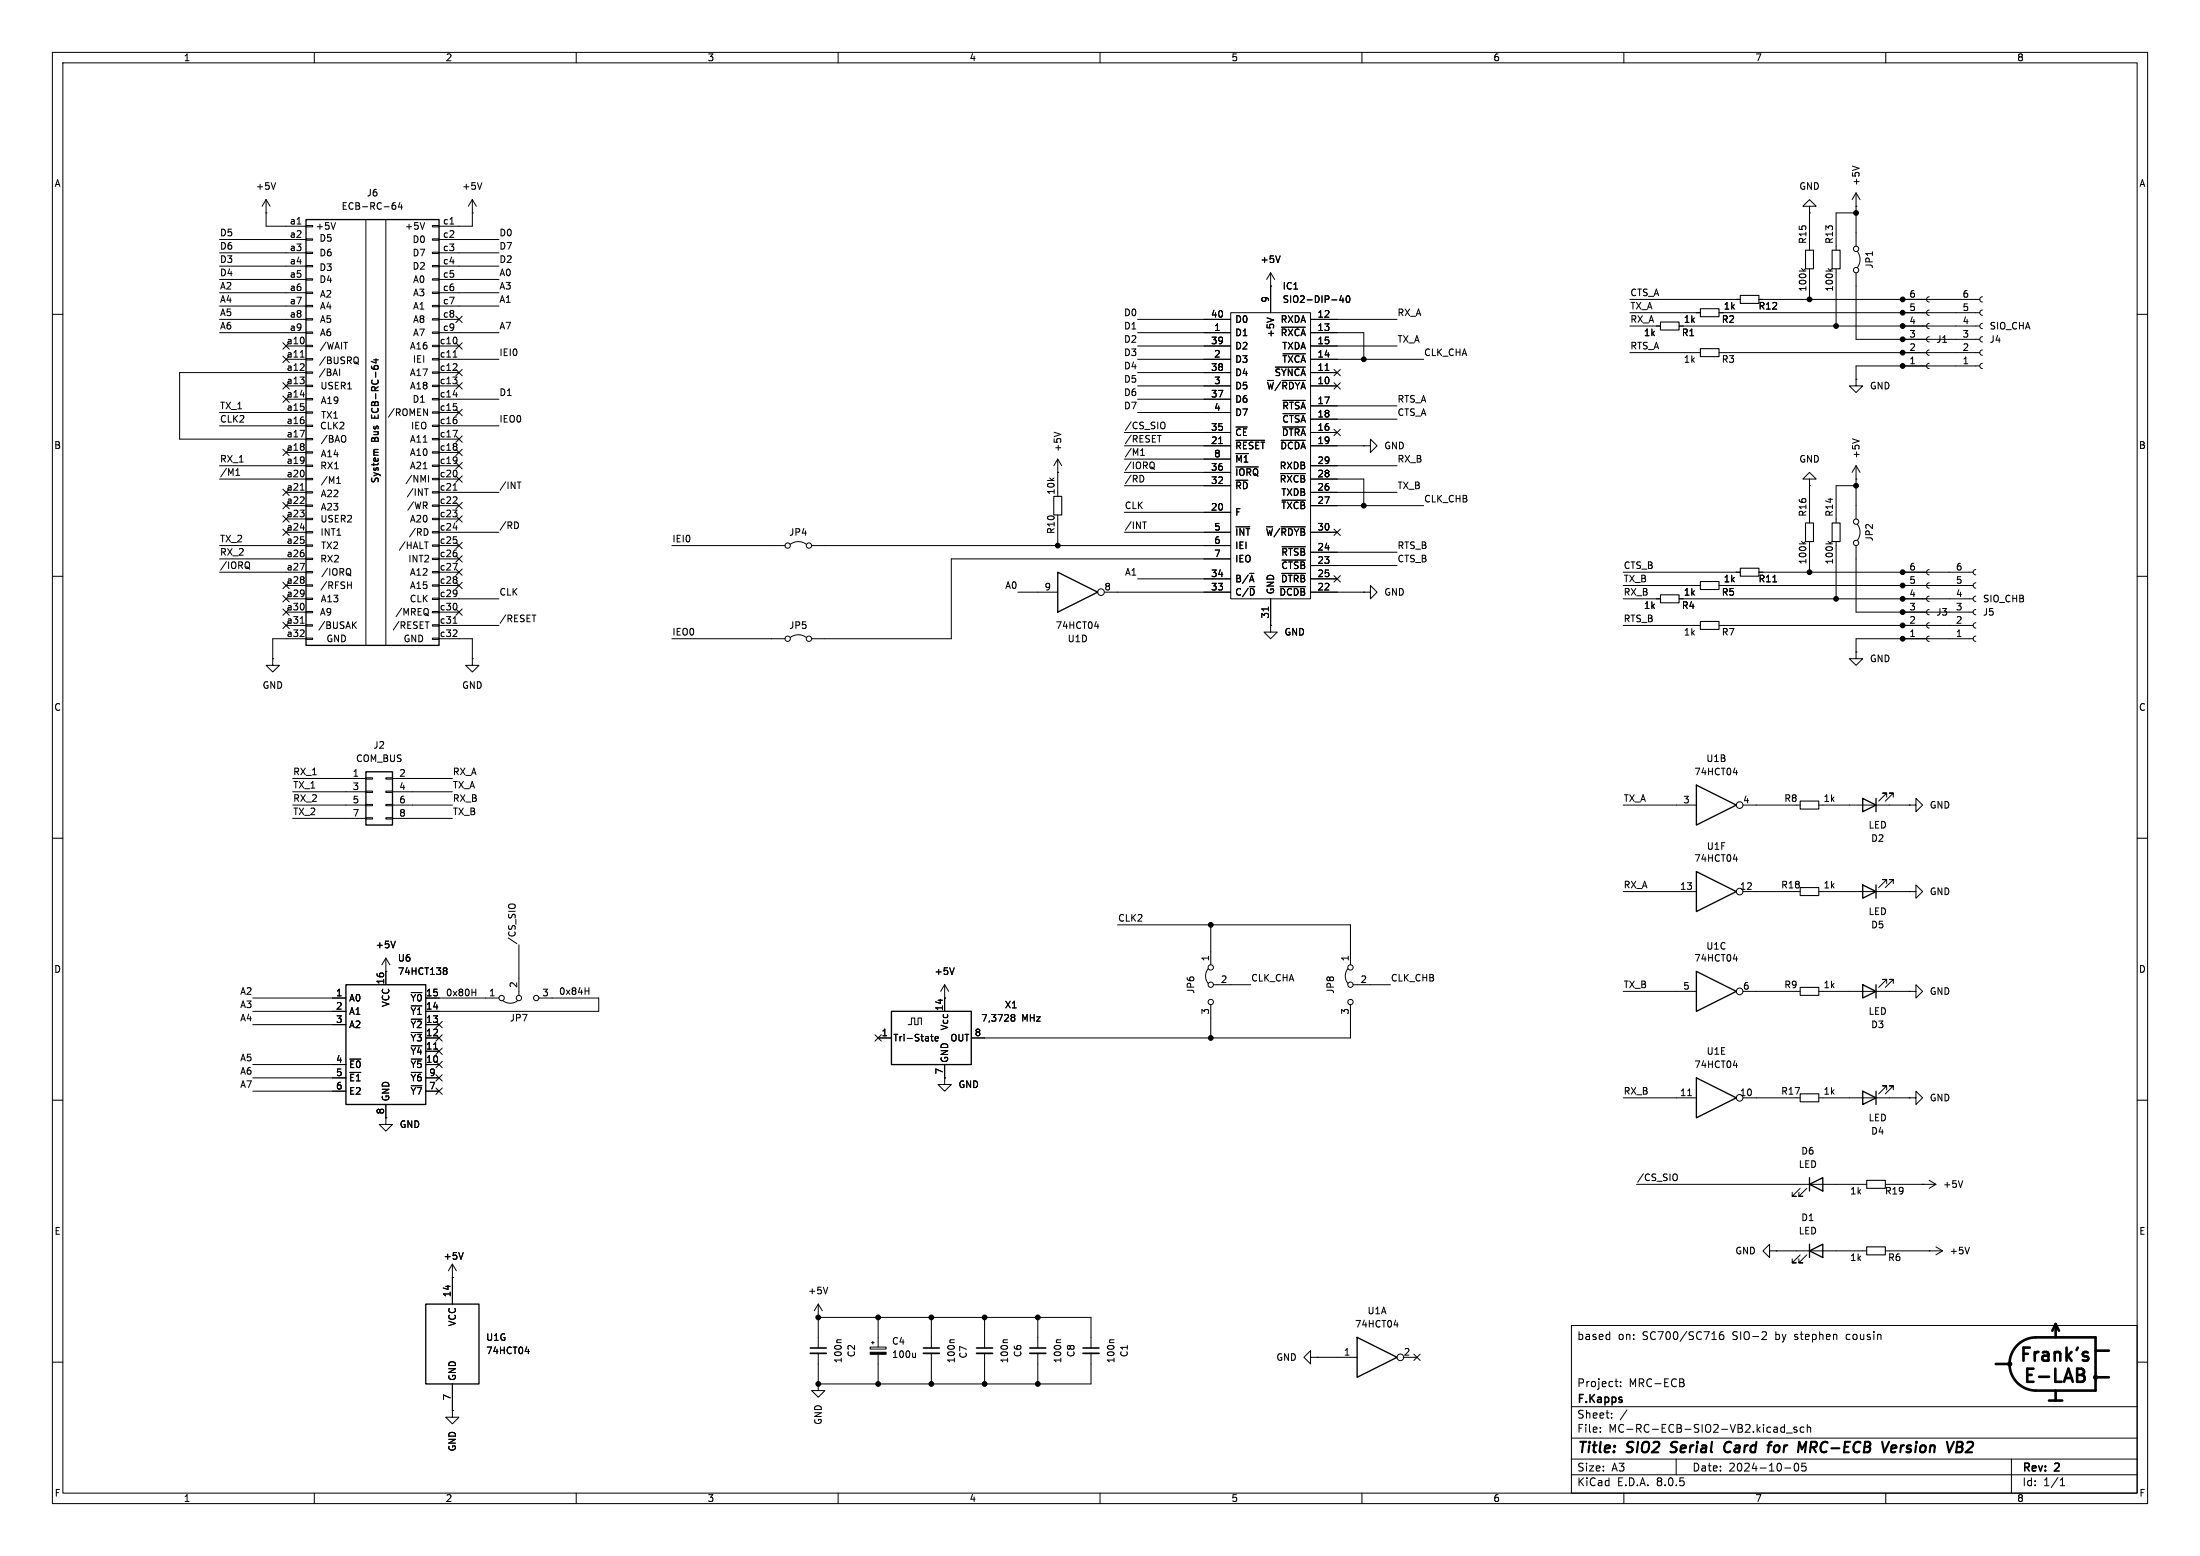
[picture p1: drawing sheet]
<svg xmlns="http://www.w3.org/2000/svg" width="420mm" height="297mm" viewBox="0 0 420 297" stroke-linecap="round" stroke-linejoin="round" font-family="sans-serif">
<g fill="none" stroke="#000" stroke-width=".19">
<path d="M10 10h400v277h-400zM12 12h396v273h-396zM60 10v2M110 10v2M160 10v2M210 10v2M260 10v2M310 10v2M360 10v2M50.8 38.1v5.1h7.6M50.8 38.1l-.8 1.3M50.8 38.1l.8 1.3"/>
<path d="M52.6 34.9l-.4 1.2M75 39.2h.3l.3 .2-.2 .5h-.4M75.4 38.7h-.3l-.2 .3M76.4 38.6l-.4 .9h.8M76.7 39.1v.8M90.2 38.1l-.8 1.3M90.2 38.1v5.1h-6.4M90.2 38.1l.7 1.3M92 34.9l-.4 1.2M345.4 39.4h1.3l-1.3-1.3-1.2 1.3h1.2v1.2M353.6 31.7l1.3 .4M354.3 39.4h.1"/>
<path d="M354.3 36.8l-.7 1.3M354.3 36.8v10.2M354.3 36.8l.8 1.3M10 60h2M41.9 45.7h16.5M41.9 48.3h16.5M41.9 50.8h16.5M41.9 53.3h16.5M41.9 55.9h16.5M41.9 58.4h16.5M50.8 40.6h.1M58.4 58.3h1.3v.2h-1.3z"/>
<path d="M58.4 55.8h1.3v.2h-1.3zM58.4 53.2h1.3v.3h-1.3zM58.4 50.7h1.3v.2h-1.3zM58.4 48.1h1.3v.3h-1.3zM58.4 45.6h1.3v.2h-1.3zM58.4 43.1h1.3v.2h-1.3zM64 42.5l-.4 1.3M69.8 41.9v81.3M73.7 41.9v81.3M81.1 42.5l-.5 1.3M82.5 58.3h1.3v.2h-1.3zM82.5 55.8h1.3v.2h-1.3z"/>
<path d="M82.5 53.2h1.3v.3h-1.3zM82.5 50.7h1.3v.2h-1.3zM82.5 48.1h1.3v.3h-1.3zM82.5 45.6h1.3v.2h-1.3zM82.5 43.1h1.3v.2h-1.3zM83.8 45.7h11.4M83.8 48.3h11.4M83.8 50.8h11.4M83.8 53.3h11.4M83.8 55.9h11.4M83.8 58.4h11.4M85.9 42.8h.7"/>
<path d="M90.2 40.6h.1M234.9 59.7h15.3v54.6h-15.3zM242.6 54.6h.1M242.6 52.1l-.8 1.2M242.6 52.1v7.6M242.6 52.1l.7 1.2M244.4 48.8l-.4 1.3M256.1 56.4l-.3 .9h.7M256.4 56.9v.8M257.1 56.6l.2-.1a.68 .68 0 0 1 .4 .6 .68 .68 0 0 1-.4 .6l-.3-.5zM311.1 57.2h21.1M311.1 59.7h13.5"/>
<path d="M328.2 59.7h49.8M335.8 57.2h42.2M343.9 51.3l.5 .4M344.7 51.3l-.4 .3M345.4 40.6h.1M345.4 40.6v7.2M345.4 51.3v5.9M349 51.3l.5 .4M349.8 51.3l-.5 .3M350.5 51.3v10.9M354.3 52.1v12.7h23.7M354.3 40.6h-3.8v7.2"/>
<path d="M354.6 48a2.54 2.54 0 0 1 0 3.1M368.3 56.6l-.4 .2-.1 .4 .1 .3 .4 .2M368.3 59.2l-.4 .1-.1 .4 .1 .3 .4 .2M378.5 56.6l-.4 .2-.1 .4 .1 .3 .4 .2M378.5 59.2l-.4 .1-.1 .4 .1 .3 .4 .2M408 60h2M41.9 78.7h16.5M41.9 61h16.5M41.9 63.5h16.5M54 75.6l1.2 1.2M54 73.1l1.2 1.2M54 68l1.2 1.2"/>
<path d="M54 65.4l1.2 1.2M54.6 66h3.8M54.6 68.6h3.8M54.6 73.7h3.8M54.6 76.2h3.8M55.2 75.6l-1.2 1.2M55.2 73.1l-1.2 1.2M55.2 68l-1.2 1.2M55.2 65.4l-1.2 1.2M57.3 68.2h.8M58.4 78.6h1.3v.3h-1.3zM58.4 76.1h1.3v.2h-1.3z"/>
<path d="M58.4 73.5h1.3v.3h-1.3zM58.4 71h1.3v.2h-1.3zM58.4 68.5h1.3v.2h-1.3zM58.4 65.9h1.3v.3h-1.3zM58.4 63.4h1.3v.2h-1.3zM58.4 60.8h1.3v.3h-1.3zM58.4 71.1h-24.1v12.7h24.1M64.8 70.4v1.3M68 69.2l.2 .2M68.1 68.1l.1 .1a.9 .9 0 0 1 0 1.2M68.2 69.4l.3 .1M68.2 69.4h-.1"/>
<path d="M80.9 78l.7 1.3v-1.3M82.5 78.6h1.3v.3h-1.3zM82.5 76.1h1.3v.2h-1.3zM82.5 73.5h1.3v.3h-1.3zM82.5 71h1.3v.2h-1.3zM82.5 68.5h1.3v.2h-1.3zM82.5 65.9h1.3v.3h-1.3zM82.5 63.4h1.3v.2h-1.3zM82.5 60.8h1.3v.3h-1.3zM83.8 66h3.8M83.8 68.6h11.4M83.8 71.1h3.8"/>
<path d="M83.8 73.7h3.8M83.8 76.2h11.4M83.8 78.7h3.8M83.8 61h3.8M83.8 63.5h11.4M86.5 68.2h.7M86.5 75.4h.8M87 73.1l1.2 1.2M87 65.4l1.2 1.2M87 78.1l1.2 1.2M87 70.5l1.2 1.2M87 60.4l1.2 1.2"/>
<path d="M88.2 73.1l-1.2 1.2M88.2 65.4l-1.2 1.2M88.2 78.1l-1.2 1.2M88.2 70.5l-1.2 1.2M88.2 60.4l-1.2 1.2M217.2 66h17.7M217.2 68.6h17.7M217.2 71.1h17.7M217.2 73.7h17.7M217.2 76.2h17.7M217.2 78.7h17.7M217.2 61h17.7"/>
<path d="M217.2 63.5h17.7M241.9 60.7l1.2 .4M243.5 70.1h5.7M244.6 62.5h4.6M244.7 72.6h4.5M244.9 67.5h4.3M244.9 76.4h4.3M244.9 79h4.3M250.2 66h16.5M250.2 68.6h21.6M250.2 71.1h5.1M250.2 73.7h5.1"/>
<path d="M250.2 61h16.5M250.2 63.5h10.1v5.1M250.2 77.5h16.5M253 70.7h.7M254.7 70.5l1.2 1.2M254.7 73.1l1.2 1.2M255.9 70.5l-1.2 1.2M255.9 73.1l-1.2 1.2M311.1 62.2h5.9M311.1 67.3h13.5M320.5 62.2h57.5M328.2 67.3h49.8"/>
<path d="M354.3 72.4v1.3h1.3l-1.3 1.2-1.2-1.2h1.2M354.3 72.4h.1M368.3 61.7l-.4 .2-.1 .3 .1 .4 .4 .1M368.3 64.3l-.4 .1-.1 .4 .1 .3 .4 .2M368.3 66.8l-.4 .2-.1 .3 .1 .4 .4 .1M368.3 69.3l-.4 .2-.1 .4 .1 .3 .4 .2M378 69.9h-23.7v2.5M378.5 61.7l-.4 .2-.1 .3 .1 .4 .4 .1M378.5 64.3l-.4 .1-.1 .4 .1 .3 .4 .2M378.5 66.8l-.4 .2-.1 .3 .1 .4 .4 .1M378.5 69.3l-.4 .2-.1 .4 .1 .3 .4 .2M41.9 81.3h16.5"/>
<path d="M41.9 88.9h16.5M41.9 91.4h16.5M45 90.7h.8M45 89.8l.4-.3v1.2M54 93.4l1.2 1.2M54 95.9l1.2 1.2M54 98.5l1.2 1.2M54 85.8l1.2 1.2M54.6 86.4h3.8M54.6 94h3.8M54.6 96.5h3.8M54.6 99.1h3.8"/>
<path d="M55.2 98.5l-1.2 1.2M55.2 93.4l-1.2 1.2M55.2 95.9l-1.2 1.2M55.2 85.8l-1.2 1.2M57.3 93.6h.8M58.4 98.9h1.3v.3h-1.3zM58.4 96.4h1.3v.2h-1.3zM58.4 93.9h1.3v.2h-1.3zM58.4 91.3h1.3v.3h-1.3zM58.4 88.8h1.3v.2h-1.3zM58.4 86.2h1.3v.3h-1.3zM58.4 83.7h1.3v.2h-1.3z"/>
<path d="M58.4 81.2h1.3v.2h-1.3zM64.3 92.3h.7M64.3 91.4l.3-.4v1.3M65.8 83.2a.9 .9 0 0 1 0 1.1M81 93.3h.8M81.8 90.7v1.3M82.5 98.9h1.3v.3h-1.3zM82.5 96.4h1.3v.2h-1.3zM82.5 93.9h1.3v.2h-1.3zM82.5 91.3h1.3v.3h-1.3zM82.5 88.8h1.3v.2h-1.3zM82.5 86.2h1.3v.3h-1.3z"/>
<path d="M82.5 83.7h1.3v.2h-1.3zM82.5 81.2h1.3v.2h-1.3zM83.8 81.3h11.4M83.8 83.8h3.8M83.8 86.4h3.8M83.8 88.9h3.8M83.8 91.4h3.8M83.8 94h11.4M83.8 96.5h3.8M83.8 99.1h3.8M86.5 82.1h.8l-.5 1.3M86.5 93.6h.7"/>
<path d="M87 95.9l1.2 1.2M87 85.8l1.2 1.2M87 90.8l1.2 1.2M87 88.3l1.2 1.2M87 83.2l1.2 1.2M87 98.5l1.2 1.2M88.2 98.5l-1.2 1.2M88.2 88.3l-1.2 1.2M88.2 85.8l-1.2 1.2M88.2 83.2l-1.2 1.2M88.2 95.9l-1.2 1.2M88.2 90.8l-1.2 1.2"/>
<path d="M98.7 92h.8M98.7 99.7l.3 .5-.3 .6M201.2 82.5l1.3 .4M201.9 90.2h.1M201.9 87.6l-.7 1.3M201.9 87.6v6.4M201.9 99.1v5M201.9 87.6l.8 1.3M214.6 82.6h20.3M214.6 85.1h20.3M214.6 97.8h20.3M214.6 92.7h20.3"/>
<path d="M214.6 90.2h20.3M214.6 87.6h20.3M217.8 86.9h.7M217.8 86l.3-.3v1.2M218.1 90.8l.3 .5-.3 .6M218.1 99.6h.7M220.2 88.3a.9 .9 0 0 1 0 1.1l.2 .2M221 83.1h.7M222.1 80.6h.1a.81 .81 0 0 1-.1 1.2M232.7 84.7h.7M235.9 84h5.5M235.9 89.1h4.3"/>
<path d="M244.4 90.4h4.8M244.6 84h4.6M244.7 95.5h4.5M244.9 81.5h4.3M250.2 88.9h16.5M250.2 91.4h10.1v5.1M250.2 94h16.5M250.2 96.5h21.6M250.2 82.6h5.1M250.2 80h16.5M250.2 85.1h10.1M254.7 81.9l1.2 1.3"/>
<path d="M255.9 81.9l-1.2 1.3M260.3 85.1h1.3v-1.3l1.3 1.3-1.3 1.3v-1.3M260.3 85.1h.1M345.4 91.4h1.3l-1.3-1.2-1.2 1.2h1.2v1.3M345.4 92.7h.1M345.4 92.7v7.1M353.6 83.8l1.3 .4M354.3 91.4h.1M354.3 88.9v10.2M354.3 92.7h-3.8v7.1M354.3 88.9l-.7 1.3M354.3 88.9l.8 1.3"/>
<path d="M10 110h2M41.9 104.1h16.5M41.9 106.7h16.5M41.9 109.2h16.5M47.5 107.3a.9 .9 0 0 1 0 1.2l.2 .1M54 118.8l1.2 1.2M54 116.2l1.2 1.2M54 113.7l1.2 1.2M54 111.2l1.2 1.2M54 101l1.2 1.2M54.6 114.3h3.8M54.6 119.4h3.8"/>
<path d="M54.6 101.6h3.8M54.6 111.8h3.8M54.6 116.8h3.8M55.2 111.2l-1.2 1.2M55.2 118.8l-1.2 1.2M55.2 116.2l-1.2 1.2M55.2 113.7l-1.2 1.2M55.2 101l-1.2 1.2M57.3 119h.8M58.4 119.3h1.3v.2h-1.3zM58.4 116.7h1.3v.3h-1.3zM58.4 114.2h1.3v.2h-1.3z"/>
<path d="M58.4 111.6h1.3v.3h-1.3zM58.4 109.1h1.3v.2h-1.3zM58.4 106.6h1.3v.2h-1.3zM58.4 104h1.3v.3h-1.3zM58.4 101.5h1.3v.2h-1.3zM66.3 111.7h.8M66.8 108.6a.9 .9 0 0 1 0 1.1l.2 .2M67.1 111.1v1.2M67.5 119.2l.5 .8M68 118.7l-.7 .7M81 103.4h.7M81.2 118.7h.7"/>
<path d="M81.5 101l.2 .5-.2 .6M81.7 117.5h.1M81.7 116.3v.9M82.5 119.3h1.3v.2h-1.3zM82.5 116.7h1.3v.3h-1.3zM82.5 114.2h1.3v.2h-1.3zM82.5 111.6h1.3v.3h-1.3zM82.5 109.1h1.3v.2h-1.3zM82.5 106.6h1.3v.2h-1.3zM82.5 104h1.3v.3h-1.3zM82.5 101.5h1.3v.2h-1.3zM83.8 114.3h11.4"/>
<path d="M83.8 119.4h11.4M83.8 101.6h11.4M83.8 104.1h3.8M83.8 106.7h3.8M83.8 109.2h3.8M83.8 111.8h3.8M83.8 116.8h3.8M86.5 107.5h.8l-.5 1.3M86.5 119h.7M86.5 100.8h.8M87 103.5l1.2 1.2M87 111.2l1.2 1.2"/>
<path d="M87 108.6l1.2 1.2M87 106.1l1.2 1.2M87 116.2l1.2 1.2M88.2 103.5l-1.2 1.2M88.2 111.2l-1.2 1.2M88.2 108.6l-1.2 1.2M88.2 106.1l-1.2 1.2M88.2 116.2l-1.2 1.2M101.6 117.4h.7M128.3 104.1h21.6M150.9 103.9a2.54 2.54 0 0 1 3 0M154.9 104.1h80"/>
<path d="M194.3 113h7.6M209 119.5h.8M209.6 119.1v.9M210.8 113h24.1M214.6 101.6h20.3M217.2 110.5h17.7M234.9 106.7h-53.3v15.2h-26.7M242.2 115.9v.7M242.6 119.4v1.3h1.2l-1.2 1.2-1.3-1.2h1.3M242.6 119.4h.1M242.6 114.3v5.1M244.4 112h4.8"/>
<path d="M244.6 100.6h4.6M244.7 109.4h4.5M244.7 106.9h4.5M244.7 104.4h4.5M250.2 101.6h5.1M250.2 113h10.1M250.2 108h16.5M250.2 105.4h16.5M250.2 110.5h5.1M254.7 101l1.2 1.2M254.7 109.9l1.2 1.2M255.9 101l-1.2 1.2"/>
<path d="M255.9 109.9l-1.2 1.2M260.3 113h1.3v-1.2l1.3 1.2-1.3 1.3v-1.3M260.3 113h.1M309.9 114.3h7.1M309.9 119.4h14.7M309.9 109.2h22.3M309.9 111.8h14.7M320.5 114.3h56.2M328.2 119.4h48.5M328.2 111.8h48.5M335.8 109.2h40.9M338.4 111.1h.8"/>
<path d="M343.9 103.3l.5 .5M344.7 103.3l-.4 .4M345.4 103.4v5.8M349 103.3l.5 .5M349.8 103.3l-.5 .4M350.5 103.4v10.9M354.3 104.1v12.7h22.4M354.6 100.1a2.54 2.54 0 0 1 0 3M368.3 108.7l-.4 .2-.1 .3 .1 .4 .4 .1M368.3 111.3l-.4 .1-.1 .4 .1 .3 .4 .2M368.3 113.8l-.4 .1-.1 .4 .1 .4 .4 .1M368.3 116.3l-.4 .2-.1 .3 .1 .4 .4 .1"/>
<path d="M368.3 118.9l-.4 .1-.1 .4 .1 .3 .4 .2M377.2 108.7l-.4 .2-.1 .3 .1 .4 .4 .1M377.2 111.3l-.4 .1-.1 .4 .1 .3 .4 .2M377.2 113.8l-.4 .1-.1 .4 .1 .4 .4 .1M377.2 116.3l-.4 .2-.1 .3 .1 .4 .4 .1M377.2 118.9l-.4 .1-.1 .4 .1 .3 .4 .2M408 110h2M52.1 125.7v1.3h1.2l-1.2 1.3-1.3-1.3h1.3M52.1 125.7h.1M58.4 121.8h1.3v.2h-1.3zM58.4 121.9h-6.3v3.8M82.5 121.8h1.3v.2h-1.3z"/>
<path d="M83.8 121.9h6.4v3.8M90.2 125.7v1.3h1.2l-1.2 1.3-1.3-1.3h1.3M90.2 125.7h.1M128.3 121.9h21.6M150.9 121.7a2.54 2.54 0 0 1 3 0M354.3 124.5v1.2h1.3l-1.3 1.3-1.2-1.3h1.2M354.3 124.5h.1M368.3 121.4l-.4 .2-.1 .3 .1 .4 .4 .1M376.7 121.9h-22.4v2.6M377.2 121.4l-.4 .2-.1 .3 .1 .4 .4 .1M10 160h2M55.9 153.7h13.9"/>
<path d="M55.9 148.6h13.9M55.9 151.1h13.9M55.9 156.2h13.9M69.8 156.1h1.3v.2h-1.3zM69.8 153.5h1.3v.3h-1.3zM69.8 151h1.3v.3h-1.3zM69.8 148.5h1.3v.2h-1.3zM73.7 156.1h1.2v.2h-1.2zM73.7 153.5h1.2v.3h-1.2zM73.7 151h1.2v.3h-1.2zM73.7 148.5h1.2v.2h-1.2zM74.9 153.7h11.5"/>
<path d="M74.9 148.6h11.5M74.9 151.1h11.5M74.9 156.2h11.5M309.9 153.7h13.9M330.9 147.5h.8M331.5 147.1v.8M332.7 153.7h11M347.2 153.7h17.3M360.2 152.1v-.7h-.8h.8l-1.6 1.5M361.4 152.1v-.7h-.7h.7l-1.5 1.5M364.5 153.7h1.3v-1.3l1.2 1.3-1.2 1.2v-1.2M364.5 153.7h.1"/>
<path d="M408 160h2M75.5 179.6l-.4 1.3M97.1 172.9v-.2a.81 .81 0 0 1 1.3 .2M213.4 176.5h44.4v7.7M231.1 176.5v7.7M309.9 170.2h13.9M330.9 164h.8M331.5 163.6v.8M332.7 170.2h10.2M347.2 170.2h17.3M360.2 168.7v-.8h-.8h.8l-1.6 1.5M361.4 168.7v-.8h-.7h.7l-1.5 1.5"/>
<path d="M364.5 170.2h1.3v-1.3l1.2 1.3-1.2 1.3v-1.3M364.5 170.2h.1M48.3 190.5h17.7M48.3 195.6h17.7M48.3 193h17.7M73.7 185.4h.1M73.7 182.9v5.1M73.7 182.9l-.8 1.3M73.7 182.9l.7 1.3M78.5 189.5h2M81.3 190.5h13.9M81.3 198.1h2.5"/>
<path d="M81.3 195.6h2.5M83.2 195l1.2 1.2M83.2 197.5l1.2 1.2M84.4 195l-1.2 1.2M84.4 197.5l-1.2 1.2M84.9 184.7h.2l.2 .3-.2 .3M84.9 185.3h.2M85.1 185.3l.2 .2v.3l-.1 .1-.3 .1M90.1 189.4h.7M90.8 188.8v1.3M96 191a2.26 2.26 0 0 0 2.8 0M99.1 180.3v9.7"/>
<path d="M102.9 190.5h11.4v2.5h-33M111.7 189.1h.7M112.4 188.5v1.3M167 197.5l1.2 1.2M167.6 198.1h2.6M168.2 197.5l-1.2 1.2M173.4 195.6h.6v-1.3h.6v1.3h.7v-1.3h.6v1.3M177.7 197.9h.5M177.9 197.4v1.1l.3 .2M178.5 198.3l.6-.1v-.3h-.4l-.2 .1 .1 .6h.5M180.3 190.5h.1M180.3 188l-.7 1.2"/>
<path d="M180.3 188v5M180.3 188l.8 1.2M182.2 184.7l-.5 1.3M193.1 194.1l.2 .1M193.1 193.7h.4l.2 .1v.2l-.2 .2M193.3 194.2h.2M193.3 194.2l-.2 .1M193.5 194.2l.2 .2v.4l-.2 .1h-.4M230.6 184.9a2.26 2.26 0 0 0 0 2.8M231.1 191.8v6.3M231.6 188h7.2M257.3 184.9a2.26 2.26 0 0 0 0 2.8"/>
<path d="M257.8 191.8v6.3h-72.4M258.3 188h7.1M309.9 189.2h13.9M330.9 183h.8M331.5 182.6v.9M332.7 189.2h11M347.2 189.2h17.3M360.2 187.7v-.8h-.8h.8l-1.6 1.6M361.4 187.7v-.8h-.7h.7l-1.5 1.6M364.5 189.2h1.3v-1.2l1.2 1.2-1.2 1.3v-1.3M364.5 189.2h.1M10 210h2"/>
<path d="M48.3 203.2h17.7M48.3 205.7h17.7M48.3 208.3h17.7M66.8 202.2h2.1M73.7 213.4v1.2h1.2l-1.2 1.3-1.3-1.3h1.3M73.7 213.4h.1M73.7 210.8v2.6M81.3 203.2h2.5M81.3 200.7h2.5M81.3 205.7h2.5M81.3 208.3h2.5M82.8 200.2h.7"/>
<path d="M83.2 207.7l1.2 1.2M83.2 205.1l1.2 1.2M83.2 200.1l1.2 1.2M83.2 202.6l1.2 1.2M84.4 207.7l-1.2 1.2M84.4 205.1l-1.2 1.2M84.4 200.1l-1.2 1.2M84.4 202.6l-1.2 1.2M180.3 205.7v1.3h1.3l-1.3 1.3-1.2-1.3h1.2M180.3 205.7h.1M180.3 203.2v2.5M309.9 209.6h13.9"/>
<path d="M322.2 209.1h.7M330.9 203.4h.8M331.5 202.9v.9M332.7 209.6h10.2M347.2 209.6h17.3M360.2 208v-.7h-.8h.8l-1.6 1.5M361.4 208v-.7h-.7h.7l-1.5 1.5M364.5 209.6h1.3v-1.3l1.2 1.3-1.2 1.2v-1.2M364.5 209.6h.1M408 210h2M88.4 239.1l-.4 1.3M312.4 226.1h44"/>
<path d="M319.9 224.1h.1a.81 .81 0 0 1-.1 1.3M337.8 238.8v-1.3l-1.3 1.3 1.3 1.2v-1.2h1.3M339.1 238.8h.1M339.1 238.8h17.3M343.7 226.8l-1.6 1.5h.8h-.8v-.7M343.7 239.5l-1.6 1.5h.8h-.8v-.7M344.9 226.8l-1.5 1.5h.8h-.8v-.7M344.9 239.5l-1.5 1.5h.8h-.8v-.7M359.9 226.1h9.7M359.9 238.8h10.9M367 226.1h.1M368.3 238.8h.1"/>
<path d="M368.3 225.3l1.3 .8M369.6 238l1.2 .8M369.6 226.1l-1.3 .7M370.8 238.8l-1.2 .7M374.7 225.4l-.4 1.2M376 238.1l-.5 1.2M10 260h2M86.4 243.8h.1M86.4 241.3l-.8 1.3M86.4 241.3v7.6M86.4 241.3l.7 1.3M100.3 258h.7"/>
<path d="M100.9 257.5v.9M156.2 251.5h.1M156.2 248.9v8.4M156.2 258.3v5.9M156.2 248.9l-.8 1.3M156.2 248.9l.8 1.3M156.2 251.5h52.1v5.8M158 245.7l-.4 1.3M160.6 255.7h-.7l-.1 .2M166.1 257.1h3.1v.4h-3.1zM166.4 256.3h.5M166.6 256v.5"/>
<path d="M167.6 251.5v5.6M167.6 258.5v5.7M174.8 258.3v.8M174.8 259l-.2 .1M177.8 251.5v5.8M177.8 258.3v5.9M182.2 255.7h-.7l-.2 .2M188 251.5v5.8M188 258.3v5.9M192.3 255.7h-.6l-.2 .2M198.1 251.5v5.8M198.1 258.3v5.9"/>
<path d="M202.5 255.7h-.7l-.1 .2M208.3 258.3v5.9h-52.1M212.7 255.7h-.7l-.2 .2M250.2 259.1v-1.3l-1.3 1.3 1.3 1.2v-1.2h1.3M251.5 259.1h.1M251.5 259.1h7.6M266.1 252.9h.8M266.7 252.5v.8M268 259.1h2.5M269.9 258.5l1.2 1.2M271.1 258.5l-1.2 1.2M300 253h108v32h-108z"/>
<path d="M307.2 254.7l.1 .1M307.3 254.2v1.5M307.3 255.6l-.1 .1M326.8 255.7h.9M328.9 254.2a.59 .59 0 0 0-.7 .6v.6l.2 .2 .4 .1 .2-.2 .1-.5-.2-.2h-.4l-.3 .2M336.9 254.2l.3 .3v.3l-.9 .9h.9M408 260h2M86.4 269.2v1.3h1.2l-1.2 1.3-1.3-1.3h1.3M86.4 269.2h.1M86.4 264.2v5M156.2 264.2v1.2h1.3l-1.3 1.3-1.3-1.3h1.3M156.2 264.2h.1"/>
<path d="M300 278.5h108M300 274.5h108M300 268.5h108M305.5 273.2v.2M305.5 272.5v.1M307.7 270.5v.2M307.7 269.8v.1M308.3 263.7h.6M308.6 264.6l.3 .1M309.4 264.5v.2M309.4 263.8v.1M310.6 269.1l-1.3 1.9"/>
<path d="M320 278.5v3M321.2 263.9a.4 .4 0 0 1 .3 .4 .4 .4 0 0 1-.3 .4M321.3 263.3l.1 .2-.1 .3M340.7 271.9v1.5M340.7 272.5l-.5-.1-.3 .3 .2 .6h.6M341 273.5h1.2M342.7 279.4l.2-.1a.8 .8 0 0 1 .5 .7 .8 .8 0 0 1-.5 .8 1 1 0 0 1-.2-1.4zM343 272.5l-.3-.1-.3 .2 .1 .2 .5 .2v.3h-.6M344.4 272.5l-.5-.1-.2 .3 .1 .6h.6M344.7 279.3h-.7l-.1 .7 .3-.1h.5l.1 .2-.1 .5-.2 .2-.6-.2M345 272.5l.2-.1 .4 .1 .1 .9M345 271.9v1.5"/>
<path d="M384 278.5v6.5M60 285v2M110 285v2M160 285v2M210 285v2M260 285v2M300 281.5h108M310 285v2M340.7 280.2h1.2M360 285v2M393.3 283.6h.9M393.3 282.5l.4-.4v1.5"/>
<circle cx="354.3" cy="47.5" r=".51"/>
<circle cx="354.3" cy="51.6" r=".51"/>
<circle cx="354.3" cy="99.6" r=".51"/>
<circle cx="150.4" cy="104.1" r=".51"/>
<circle cx="154.4" cy="104.1" r=".51"/>
<circle cx="210.2" cy="113" r=".63"/>
<circle cx="354.3" cy="103.6" r=".51"/>
<circle cx="150.4" cy="121.9" r=".51"/>
<circle cx="154.4" cy="121.9" r=".51"/>
<circle cx="332.1" cy="153.7" r=".63"/>
<circle cx="332.1" cy="170.2" r=".63"/>
<circle cx="95.8" cy="190.5" r=".51"/>
<circle cx="99.1" cy="190.5" r=".51"/>
<circle cx="102.4" cy="190.5" r=".51"/>
<circle cx="231.1" cy="188" r=".51"/>
<circle cx="231.1" cy="191.3" r=".51"/>
<circle cx="231.1" cy="184.7" r=".51"/>
<circle cx="257.8" cy="184.7" r=".51"/>
<circle cx="257.8" cy="188" r=".51"/>
<circle cx="257.8" cy="191.3" r=".51"/>
<circle cx="332.1" cy="189.2" r=".63"/>
<circle cx="332.1" cy="209.5" r=".63"/>
<circle cx="267.3" cy="259.1" r=".63"/>
</g>
<path d="M318.9 277.1l.2 .1M319.2 275.4l-.2 .4 .1 .2M330.2 275.2a1.07 1.07 0 0 0-1 .8 1.07 1.07 0 0 0 .5 1.2l.5-.1M339.4 275.9a.62 .62 0 0 0-.7 .4v.7a.52 .52 0 0 0 .7 .1M345.6 276.3h.8M345.8 275.2l-.3 2M361 276.5l1-.2v-.3h-.8l-.2 .9 .2 .3 .6-.1M362.9 275.9l-.1 1.3M363 276.1l-.1 .2M374.6 276.3v.5M374.6 275.4l-.1 .6M375.6 275.4l.3-.2h.4l.3 .2 .1 .4-.2 .3-1.3 1.1h1.3" fill="none" stroke="#000" stroke-width=".4"/>
<g fill="none" stroke="#000" stroke-width=".25">
<path d="M58.4 41.9h25.4v81.3h-25.4zM71.4 68.7h.8M71.8 68.5v.8l-.9-.3M201.9 109.2l7.6 3.8-7.6 3.8zM69.8 147.3h5.1v10.2h-5.1zM323.8 149.9l7.7 3.8-7.7 3.8zM355.6 152.4l2.5 1.3-2.5 1.2zM358.1 152.4v2.5M323.8 166.4l7.7 3.8-7.7 3.8zM355.6 168.9l2.5 1.3-2.5 1.3zM358.1 168.9v2.6M66 188h15.3v22.8h-15.3z"/>
<path d="M170.2 193h15.2v10.2h-15.2zM323.8 185.4l7.7 3.8-7.7 3.8zM355.6 188l2.5 1.2-2.5 1.3zM358.1 188v2.5M323.8 205.7l7.7 3.9-7.7 3.8zM355.6 208.3l2.5 1.3-2.5 1.2zM358.1 208.3v2.5M345.4 226.1l2.6-1.3v2.5zM345.4 238.8l2.6-1.3v2.5zM345.4 224.8v2.5M345.4 237.5v2.5M81.3 248.9h10.1v15.3h-10.1z"/>
<path d="M259.1 255.3l7.6 3.8-7.6 3.8z"/>
</g>
<g fill="none" stroke="#000" stroke-width=".2">
<path d="M324.6 58.9h3.6v1.6h-3.6zM332.2 56.4h3.6v1.5h-3.6zM344.7 47.8h1.5v3.5h-1.5zM349.8 47.8h1.5v3.5h-1.5zM317 61.5h3.5v1.5h-3.5zM324.6 66.5h3.6v1.6h-3.6zM201.2 94.7h1.5v3.6h-1.5zM344.7 99.8h1.5v3.6h-1.5zM349.8 99.8h1.5v3.6h-1.5zM317 113.5h3.5v1.6h-3.5zM324.6 118.6h3.6v1.5h-3.6zM324.6 111h3.6v1.5h-3.6z"/>
<path d="M332.2 108.5h3.6v1.5h-3.6zM343.7 152.9h3.5v1.5h-3.5zM343.7 169.4h3.5v1.5h-3.5zM343.7 188.5h3.5v1.5h-3.5zM343.7 208.8h3.5v1.5h-3.5zM356.4 225.3h3.5v1.5h-3.5zM356.4 238h3.5v1.5h-3.5z"/>
</g>
<g fill="none" stroke="#000" stroke-width=".5">
<path d="M385.1 256.8a5.1 5.1 0 0 1 3.5-1.5h11.4v10.1h-11.4a5.1 5.1 0 0 1-4.6-3.1 5.1 5.1 0 0 1 1.1-5.5zM386.3 258.4h.8M387.5 257.2h-1.2v2.5M388.4 258.1v1.6M389.2 258.1a.64 .64 0 0 0-.8 .4M390 258.2l.2-.1 .7 .1 .2 .2v1.3M391.1 258.7l-.9 .1a.49 .49 0 0 0-.3 .4 .49 .49 0 0 0 .3 .5l.9-.1M392.3 258.3a.62 .62 0 0 1 1 .1v1.3M392.3 258.1v1.6M392.4 252.7v2.6M392.4 252.7l-.6 1.3M392.4 252.7l.7 1.3"/>
<path d="M394.5 257.2v2.5M394.8 258.8l.7 .9M395.5 258.1l-1 .9M396.7 257.2l-.3 .5M398.6 258.2l-.6-.1-.4 .3 .1 .4 .9 .2 .1 .2-.1 .4-.3 .1-.7-.1M400 257.8h2.6M381 260.3h2.5M387 262.4h.8M388.2 261.2h-1.2v2.5h1.2M389.3 262.8h1.9M391.2 267.3h2.5M392.4 261.2v2.5h1.2"/>
<path d="M392.4 265.4v1.9M394 263.7l.9-2.5 .8 2.5M394.3 263h1.2M396.5 262.4h.9M396.5 261.2h.9a.61 .61 0 0 1 .5 .6 .61 .61 0 0 1-.5 .6 .67 .67 0 0 1 .6 .6 .67 .67 0 0 1-.5 .7h-1zM400 262.9h2.6"/>
<circle cx="383.7" cy="260.3" r=".25"/>
<circle cx="400" cy="262.9" r=".25"/>
</g>
<path d="M154.7 258.3h3M176.3 258.3h3M186.4 258.3h3.1M196.6 258.3h3M206.8 258.3h3" fill="none" stroke="#000" stroke-width=".33"/>
<path d="M154.7 257.3h3M176.3 257.3h3M186.4 257.3h3.1M196.6 257.3h3M206.8 257.3h3" fill="none" stroke="#000" stroke-width=".3"/>
<g fill="#000" stroke="#000" stroke-width=".19">
<path d="M166.1 258.1h3.1v.4h-3.1z"/>
<circle cx="345.4" cy="57.2" r=".46"/>
<circle cx="354.3" cy="40.6" r=".46"/>
<circle cx="363.2" cy="57.2" r=".46"/>
<circle cx="363.2" cy="59.7" r=".46"/>
<circle cx="260.3" cy="68.6" r=".46"/>
<circle cx="350.5" cy="62.2" r=".46"/>
<circle cx="363.2" cy="62.2" r=".46"/>
<circle cx="363.2" cy="67.3" r=".46"/>
<circle cx="363.2" cy="64.8" r=".46"/>
<circle cx="363.2" cy="69.9" r=".46"/>
<circle cx="260.3" cy="96.5" r=".46"/>
<circle cx="354.3" cy="92.7" r=".46"/>
<circle cx="201.9" cy="104.1" r=".46"/>
<circle cx="345.4" cy="109.2" r=".46"/>
<circle cx="350.5" cy="114.3" r=".46"/>
<circle cx="363.2" cy="116.8" r=".46"/>
<circle cx="363.2" cy="111.8" r=".46"/>
<circle cx="363.2" cy="114.3" r=".46"/>
<circle cx="363.2" cy="109.2" r=".46"/>
<circle cx="363.2" cy="119.4" r=".46"/>
<circle cx="363.2" cy="121.9" r=".46"/>
<circle cx="231.1" cy="176.5" r=".46"/>
<circle cx="231.1" cy="198.1" r=".46"/>
<circle cx="156.2" cy="251.5" r=".46"/>
<circle cx="167.6" cy="251.5" r=".46"/>
<circle cx="177.8" cy="251.5" r=".46"/>
<circle cx="188" cy="251.5" r=".46"/>
<circle cx="198.1" cy="251.5" r=".46"/>
<circle cx="156.2" cy="264.2" r=".46"/>
<circle cx="167.6" cy="264.2" r=".46"/>
<circle cx="177.8" cy="264.2" r=".46"/>
<circle cx="188" cy="264.2" r=".46"/>
<circle cx="198.1" cy="264.2" r=".46"/>
</g>
<g font-size="2.8">
<text x="301" y="277.9">Title:</text>
<text x="310.6" y="277.9">SIO2</text>
<text x="319.8" y="277.9">Serial</text>
<text x="330.8" y="277.9">Card</text>
<text x="340" y="277.9">for</text>
<text x="346.5" y="277.9">MRC-ECB</text>
<text x="363.4" y="277.9">Version</text>
</g>
<g font-size="2.1">
<text x="301" y="256">based</text>
<text x="308.9" y="256">on:</text>
<text x="313.6" y="256">SC700/SC716</text>
<text x="330.9" y="256">SIO-2</text>
<text x="339.2" y="256">by</text>
<text x="343" y="256">stephen</text>
<text x="353" y="256">cousin</text>
<text x="301" y="268.2">F.Kapps</text>
<text x="301" y="265">Project:</text>
<text x="310.9" y="265">MRC-ECB</text>
<text x="301" y="273.7">File:</text>
<text x="301" y="271">Sheet:</text>
<text x="307.1" y="273.7">MC-RC-ECB-SIO2-VB2.kicad_sch</text>
<text x="301" y="281.1">Size:</text>
<text x="307.6" y="281.1">A3</text>
<text x="323" y="281.1">Date:</text>
<text x="330" y="281.1">2024-10-05</text>
<text x="386" y="281.3">Rev:</text>
<text x="392.4" y="281.3">2</text>
<text x="301" y="283.9">KiCad</text>
<text x="308.7" y="283.9">E.D.A.</text>
<text x="316.3" y="283.9">8.0.5</text>
<text x="386" y="283.9">Id:</text>
<text x="390.1" y="283.9">1/1</text>
</g>
<g font-size="1.8">
<text x="35" y="11.9">1</text>
<text x="85" y="11.9">2</text>
<text x="135" y="11.9">3</text>
<text x="185" y="11.9">4</text>
<text x="235" y="11.9">5</text>
<text x="285" y="11.9">6</text>
<text x="335" y="11.9">7</text>
<text x="385" y="11.9">8</text>
<text x="10.3" y="35.9">A</text>
<text x="355.2" y="35.5" transform="rotate(-90 355.2 35.5)">+5V</text>
<text x="408.3" y="35.9">A</text>
<text x="48.8" y="36.4">+5V</text>
<text x="65.1" y="40.2">ECB-RC-64</text>
<text x="69.9" y="37.7">J6</text>
<text x="88.1" y="36.4">+5V</text>
<text x="343.4" y="36.4">GND</text>
<text x="41.9" y="47.7">D6</text>
<text x="41.9" y="45.2">D5</text>
<text x="55.2" y="42.9">a1</text>
<text x="55.2" y="45.5">a2</text>
<text x="60.2" y="44.1">+5V</text>
<text x="60.9" y="46.3">D5</text>
<text x="77.2" y="44.1">+5V</text>
<text x="78.7" y="46.6">D0</text>
<text x="84.5" y="42.9">c1</text>
<text x="84.5" y="45.5">c2</text>
<text x="95.2" y="47.7">D7</text>
<text x="95.2" y="45.2">D0</text>
<text x="345" y="46.7" transform="rotate(-90 345 46.7)">R15</text>
<text x="350.1" y="46.7" transform="rotate(-90 350.1 46.7)">R13</text>
<text x="41.9" y="52.8">D4</text>
<text x="41.9" y="50.3">D3</text>
<text x="55.2" y="48">a3</text>
<text x="55.2" y="50.5">a4</text>
<text x="55.2" y="53.1">a5</text>
<text x="60.9" y="51.9">D3</text>
<text x="60.9" y="49.1">D6</text>
<text x="78.7" y="51.7">D2</text>
<text x="78.7" y="49.1">D7</text>
<text x="84.5" y="48">c3</text>
<text x="84.5" y="50.5">c4</text>
<text x="84.5" y="53.1">c5</text>
<text x="95.2" y="50.3">D2</text>
<text x="95.2" y="52.8">A0</text>
<text x="240.5" y="50.4">+5V</text>
<text x="357.7" y="51.4" transform="rotate(-90 357.7 51.4)">JP1</text>
<text x="41.9" y="57.9">A4</text>
<text x="41.9" y="55.3">A2</text>
<text x="55.2" y="55.6">a6</text>
<text x="55.2" y="58.2">a7</text>
<text x="60.9" y="54.2">D4</text>
<text x="61" y="57">A2</text>
<text x="61" y="59.3">A4</text>
<text x="78.7" y="54.2">A0</text>
<text x="78.7" y="59.3">A1</text>
<text x="78.7" y="56.8">A3</text>
<text x="84.5" y="55.6">c6</text>
<text x="84.5" y="58.2">c7</text>
<text x="95.2" y="57.9">A1</text>
<text x="95.2" y="55.3">A3</text>
<text x="242.3" y="57.9" transform="rotate(-90 242.3 57.9)">9</text>
<text x="244.8" y="55.5">IC1</text>
<text x="244.8" y="58">SIO2-DIP-40</text>
<text x="311.1" y="59.2">TX_A</text>
<text x="311.1" y="56.6">CTS_A</text>
<text x="329" y="59.3">1k</text>
<text x="335.6" y="59.3">R12</text>
<text x="345" y="55.8" transform="rotate(-90 345 55.8)">100k</text>
<text x="350.1" y="55.8" transform="rotate(-90 350.1 55.8)">100k</text>
<text x="364.4" y="59.4">5</text>
<text x="364.4" y="56.9">6</text>
<text x="374.6" y="59.4">5</text>
<text x="374.6" y="56.9">6</text>
<text x="41.9" y="60.4">A5</text>
<text x="41.9" y="63">A6</text>
<text x="54.6" y="65.8">a10</text>
<text x="55.2" y="60.7">a8</text>
<text x="55.2" y="63.2">a9</text>
<text x="61" y="61.8">A5</text>
<text x="61" y="64.4">A6</text>
<text x="78.7" y="64.4">A7</text>
<text x="78.7" y="61.8">A8</text>
<text x="83.9" y="65.8">c10</text>
<text x="84.5" y="60.7">c8</text>
<text x="84.5" y="63.2">c9</text>
<text x="95.2" y="63">A7</text>
<text x="214.5" y="60.4">D0</text>
<text x="214.5" y="65.5">D2</text>
<text x="214.5" y="63">D1</text>
<text x="231.1" y="65.8">39</text>
<text x="231.1" y="60.7">40</text>
<text x="231.7" y="63.2">1</text>
<text x="235.7" y="64.4">D1</text>
<text x="235.7" y="61.8">D0</text>
<text x="243.4" y="64.5" transform="rotate(-90 243.4 64.5)">+5V</text>
<text x="244.4" y="61.8">RXDA</text>
<text x="244.4" y="64.4">~{RXCA}</text>
<text x="251.4" y="60.7">12</text>
<text x="251.4" y="63.2">13</text>
<text x="251.4" y="65.8">15</text>
<text x="266.7" y="60.4">RX_A</text>
<text x="266.7" y="65.5">TX_A</text>
<text x="311.1" y="61.7">RX_A</text>
<text x="313.7" y="64.4">1k</text>
<text x="321" y="64.4">R1</text>
<text x="321.4" y="61.8">1k</text>
<text x="328.6" y="61.8">R2</text>
<text x="364.4" y="64.5">3</text>
<text x="364.4" y="62">4</text>
<text x="369.6" y="65.6">J1</text>
<text x="374.6" y="64.5">3</text>
<text x="374.6" y="62">4</text>
<text x="379.7" y="65.6">J4</text>
<text x="379.7" y="63.1">SIO_CHA</text>
<text x="54.6" y="68.3">a11</text>
<text x="54.6" y="70.9">a12</text>
<text x="60.7" y="72">/BAI</text>
<text x="60.8" y="69.7">/BUSRQ</text>
<text x="60.9" y="66.9">/WAIT</text>
<text x="78.1" y="66.9">A16</text>
<text x="78.1" y="72">A17</text>
<text x="78.7" y="69.5">IEI</text>
<text x="83.9" y="68.3">c11</text>
<text x="83.9" y="70.9">c12</text>
<text x="95.2" y="68">IEI0</text>
<text x="214.5" y="70.6">D4</text>
<text x="214.5" y="68">D3</text>
<text x="231.1" y="70.9">38</text>
<text x="231.7" y="68.3">2</text>
<text x="235.7" y="69.4">D3</text>
<text x="235.7" y="72">D4</text>
<text x="235.7" y="66.9">D2</text>
<text x="243.2" y="72">~{SYNCA}</text>
<text x="244.7" y="69.4">~{TXCA}</text>
<text x="244.7" y="66.9">TXDA</text>
<text x="251.4" y="70.9">11</text>
<text x="251.4" y="68.3">14</text>
<text x="271.8" y="68">CLK_CHA</text>
<text x="311.1" y="66.8">RTS_A</text>
<text x="321.4" y="69.4">1k</text>
<text x="328.6" y="69.4">R3</text>
<text x="364.4" y="69.6">1</text>
<text x="364.4" y="67.1">2</text>
<text x="374.6" y="69.6">1</text>
<text x="374.6" y="67.1">2</text>
<text x="54.6" y="73.4">a13</text>
<text x="54.6" y="75.9">a14</text>
<text x="61.1" y="74.5">USER1</text>
<text x="61.1" y="77.3">A19</text>
<text x="78.1" y="74.5">A18</text>
<text x="78.7" y="77.1">D1</text>
<text x="83.9" y="73.4">c13</text>
<text x="83.9" y="75.9">c14</text>
<text x="95.2" y="75.7">D1</text>
<text x="214.5" y="73.1">D5</text>
<text x="214.5" y="75.7">D6</text>
<text x="231.1" y="75.9">37</text>
<text x="231.7" y="73.4">3</text>
<text x="235.7" y="74.5">D5</text>
<text x="235.7" y="77.1">D6</text>
<text x="241.7" y="74.5">~{W}/~{RDYA}</text>
<text x="251.4" y="73.4">10</text>
<text x="251.4" y="77.2">17</text>
<text x="266.7" y="76.9">RTS_A</text>
<text x="356.9" y="74.5">GND</text>
<text x="41.9" y="78.2">TX_1</text>
<text x="41.9" y="80.7">CLK2</text>
<text x="54.6" y="78.5">a15</text>
<text x="54.6" y="81">a16</text>
<text x="54.6" y="83.6">a17</text>
<text x="61" y="82.2">CLK2</text>
<text x="61.2" y="80.1">TX1</text>
<text x="72.6" y="79.4" transform="rotate(-90 72.6 79.4)">ECB-RC-64</text>
<text x="73.9" y="79.6">/ROMEN</text>
<text x="78.4" y="82.2">IEO</text>
<text x="83.9" y="78.5">c15</text>
<text x="83.9" y="81">c16</text>
<text x="83.9" y="83.6">c17</text>
<text x="95.2" y="80.7">IEO0</text>
<text x="214.5" y="78.2">D7</text>
<text x="214.6" y="82">/CS_SIO</text>
<text x="231.1" y="82.3">35</text>
<text x="231.7" y="78.5">4</text>
<text x="235.7" y="83.4">~{CE}</text>
<text x="235.7" y="79.6">D7</text>
<text x="244.6" y="83.4">~{DTRA}</text>
<text x="244.7" y="78.3">~{RTSA}</text>
<text x="244.7" y="80.9">~{CTSA}</text>
<text x="251.4" y="82.3">16</text>
<text x="251.4" y="79.8">18</text>
<text x="266.7" y="79.5">CTS_A</text>
<text x="10.3" y="85.9">B</text>
<text x="41.9" y="88.4">RX_1</text>
<text x="54.6" y="86.1">a18</text>
<text x="54.6" y="88.6">a19</text>
<text x="61" y="89.8">RX1</text>
<text x="61.1" y="87.5">A14</text>
<text x="61.1" y="84.7">/BAO</text>
<text x="72.6" y="84.3" transform="rotate(-90 72.6 84.3)">Bus</text>
<text x="78.1" y="87.2">A10</text>
<text x="78.1" y="84.7">A11</text>
<text x="78.1" y="89.8">A21</text>
<text x="83.9" y="86.1">c18</text>
<text x="83.9" y="88.6">c19</text>
<text x="202.8" y="86.4" transform="rotate(-90 202.8 86.4)">+5V</text>
<text x="214.6" y="89.6">/IORQ</text>
<text x="214.6" y="84.6">/RESET</text>
<text x="214.6" y="87.1">/M1</text>
<text x="231.1" y="84.8">21</text>
<text x="231.1" y="89.9">36</text>
<text x="231.7" y="87.4">8</text>
<text x="235.7" y="86">~{RESET} ~{DCDA}</text>
<text x="235.7" y="88.5">~{M1}</text>
<text x="244.2" y="89.8">RXDB</text>
<text x="251.4" y="84.8">19</text>
<text x="251.4" y="88.6">29</text>
<text x="264.2" y="86">GND</text>
<text x="266.7" y="88.4">RX_B</text>
<text x="343.4" y="88.5">GND</text>
<text x="355.2" y="87.6" transform="rotate(-90 355.2 87.6)">+5V</text>
<text x="408.2" y="85.9">B</text>
<text x="41.9" y="90.9">/M1</text>
<text x="54.6" y="91.2">a20</text>
<text x="54.6" y="93.7">a21</text>
<text x="61.1" y="95.1">A22</text>
<text x="61.1" y="92.6">/M1</text>
<text x="72.6" y="92.5" transform="rotate(-90 72.6 92.5)">System</text>
<text x="77.3" y="92.3">/NMI</text>
<text x="77.5" y="94.9">/INT</text>
<text x="83.9" y="91.2">c20</text>
<text x="83.9" y="93.7">c21</text>
<text x="95.2" y="93.4">/INT</text>
<text x="201.5" y="94.5" transform="rotate(-90 201.5 94.5)">10k</text>
<text x="214.6" y="92.2">/RD</text>
<text x="231.1" y="92.5">32</text>
<text x="235.7" y="93.6">~{RD}</text>
<text x="235.7" y="91">~{IORQ}</text>
<text x="244.2" y="92.3">~{RXCB}</text>
<text x="244.5" y="94.8">TXDB</text>
<text x="251.4" y="93.7">26</text>
<text x="251.4" y="91.2">28</text>
<text x="266.7" y="93.4">TX_B</text>
<text x="271.8" y="96">CLK_CHB</text>
<text x="54.6" y="96.3">a22</text>
<text x="54.6" y="98.8">a23</text>
<text x="54.6" y="101.3">a24</text>
<text x="61.1" y="99.9">USER2</text>
<text x="61.1" y="97.6">A23</text>
<text x="77.6" y="97.4">/WR</text>
<text x="78.1" y="99.9">A20</text>
<text x="83.9" y="96.3">c22</text>
<text x="83.9" y="98.8">c23</text>
<text x="83.9" y="101.3">c24</text>
<text x="95.2" y="101.1">/RD</text>
<text x="214.6" y="101.1">/INT</text>
<text x="214.6" y="97.3">CLK</text>
<text x="231.1" y="97.5">20</text>
<text x="231.7" y="101.3">5</text>
<text x="235.7" y="98.7">F</text>
<text x="244.5" y="97.4">~{TXCB}</text>
<text x="251.4" y="96.3">27</text>
<text x="251.4" y="101.3">30</text>
<text x="345" y="98.7" transform="rotate(-90 345 98.7)">R16</text>
<text x="350.1" y="98.7" transform="rotate(-90 350.1 98.7)">R14</text>
<text x="41.9" y="106.1">RX_2</text>
<text x="41.9" y="103.6">TX_2</text>
<text x="54.6" y="103.9">a25</text>
<text x="54.6" y="106.4">a26</text>
<text x="61" y="107.6">RX2</text>
<text x="61.1" y="102.5">INT1</text>
<text x="61.2" y="105">TX2</text>
<text x="76" y="105">/HALT</text>
<text x="77.8" y="107.6">INT2</text>
<text x="78" y="102.5">/RD</text>
<text x="83.9" y="103.9">c25</text>
<text x="83.9" y="106.4">c26</text>
<text x="128.3" y="103.6">IEI0</text>
<text x="150.6" y="102.5">JP4</text>
<text x="201.5" y="102" transform="rotate(-90 201.5 102)">R10</text>
<text x="231.7" y="103.9">6</text>
<text x="231.7" y="106.4">7</text>
<text x="235.7" y="102.5">~{INT} ~{W}/~{RDYB}</text>
<text x="235.7" y="105">IEI</text>
<text x="235.7" y="107.5">IEO</text>
<text x="244.5" y="106.3">~{RTSB}</text>
<text x="251.4" y="107.7">23</text>
<text x="251.4" y="105.2">24</text>
<text x="266.7" y="104.9">RTS_B</text>
<text x="266.7" y="107.4">CTS_B</text>
<text x="345" y="107.8" transform="rotate(-90 345 107.8)">100k</text>
<text x="350.1" y="107.8" transform="rotate(-90 350.1 107.8)">100k</text>
<text x="357.7" y="103.4" transform="rotate(-90 357.7 103.4)">JP2</text>
<text x="41.9" y="108.7">/IORQ</text>
<text x="54.6" y="109">a27</text>
<text x="54.6" y="111.5">a28</text>
<text x="61" y="112.6">/RFSH</text>
<text x="61.2" y="110.1">/IORQ</text>
<text x="78.1" y="110.1">A12</text>
<text x="78.1" y="112.6">A15</text>
<text x="83.9" y="109">c27</text>
<text x="83.9" y="111.5">c28</text>
<text x="95.2" y="113.8">CLK</text>
<text x="191.8" y="112.5">A0</text>
<text x="199.3" y="112.8">9</text>
<text x="210.7" y="112.8">8</text>
<text x="214.7" y="110">A1</text>
<text x="231.1" y="112.8">33</text>
<text x="231.1" y="110.2">34</text>
<text x="235.7" y="113.9">C/~{D}</text>
<text x="235.7" y="111.4">B/~{A}</text>
<text x="243.4" y="113.5" transform="rotate(-90 243.4 113.5)">GND</text>
<text x="244.1" y="113.9">~{DCDB}</text>
<text x="244.4" y="111.4">~{DTRB}</text>
<text x="244.5" y="108.8">~{CTSB}</text>
<text x="251.4" y="112.8">22</text>
<text x="251.4" y="110.2">25</text>
<text x="264.2" y="113.9">GND</text>
<text x="309.9" y="113.8">RX_B</text>
<text x="309.9" y="111.2">TX_B</text>
<text x="309.9" y="108.7">CTS_B</text>
<text x="321.4" y="113.9">1k</text>
<text x="328.6" y="113.9">R5</text>
<text x="329" y="111.4">1k</text>
<text x="335.6" y="111.4">R11</text>
<text x="364.4" y="111.5">5</text>
<text x="364.4" y="109">6</text>
<text x="373.3" y="111.5">5</text>
<text x="373.3" y="109">6</text>
<text x="54.6" y="114">a29</text>
<text x="54.6" y="116.6">a30</text>
<text x="54.6" y="119.1">a31</text>
<text x="61" y="117.7">A9</text>
<text x="61.1" y="115.2">A13</text>
<text x="75.4" y="117.7">/MREQ</text>
<text x="78.1" y="115.2">CLK</text>
<text x="83.9" y="114">c29</text>
<text x="83.9" y="116.6">c30</text>
<text x="83.9" y="119.1">c31</text>
<text x="95.2" y="118.8">/RESET</text>
<text x="242.3" y="118.2" transform="rotate(-90 242.3 118.2)">31</text>
<text x="309.9" y="118.8">RTS_B</text>
<text x="313.7" y="116.4">1k</text>
<text x="321" y="116.4">R4</text>
<text x="364.4" y="119.1">2</text>
<text x="364.4" y="116.6">3</text>
<text x="364.4" y="114">4</text>
<text x="369.6" y="117.7">J3</text>
<text x="373.3" y="119.1">2</text>
<text x="373.3" y="116.6">3</text>
<text x="373.3" y="114">4</text>
<text x="378.5" y="117.7">J5</text>
<text x="378.5" y="115.2">SIO_CHB</text>
<text x="54.6" y="121.7">a32</text>
<text x="60.7" y="120.3">/BUSAK</text>
<text x="62.2" y="122.8">GND</text>
<text x="74.8" y="120.3">/RESET</text>
<text x="76.9" y="122.8">GND</text>
<text x="83.9" y="121.7">c32</text>
<text x="128.3" y="121.4">IEO0</text>
<text x="150.6" y="120.2">JP5</text>
<text x="201.4" y="120.2">74HCT04</text>
<text x="203.7" y="122.8">U1D</text>
<text x="245.1" y="121.5">GND</text>
<text x="321.4" y="121.5">1k</text>
<text x="328.6" y="121.5">R7</text>
<text x="364.4" y="121.7">1</text>
<text x="373.3" y="121.7">1</text>
<text x="50" y="131.7">GND</text>
<text x="88.1" y="131.7">GND</text>
<text x="356.9" y="126.6">GND</text>
<text x="10.3" y="135.9">C</text>
<text x="408.2" y="135.9">C</text>
<text x="71.2" y="143.1">J2</text>
<text x="55.9" y="148.1">RX_1</text>
<text x="67.2" y="148.3">1</text>
<text x="67.9" y="145.6">COM_BUS</text>
<text x="76.1" y="148.3">2</text>
<text x="86.4" y="148.1">RX_A</text>
<text x="323.4" y="148.2">74HCT04</text>
<text x="325.7" y="145.6">U1B</text>
<text x="55.9" y="155.7">TX_2</text>
<text x="55.9" y="150.6">TX_1</text>
<text x="55.9" y="153.1">RX_2</text>
<text x="67.2" y="150.9">3</text>
<text x="67.2" y="153.4">5</text>
<text x="67.2" y="156">7</text>
<text x="76.1" y="150.9">4</text>
<text x="76.1" y="153.4">6</text>
<text x="76.1" y="156">8</text>
<text x="86.4" y="150.6">TX_A</text>
<text x="86.4" y="155.7">TX_B</text>
<text x="86.4" y="153.1">RX_B</text>
<text x="309.9" y="153.1">TX_A</text>
<text x="321.2" y="153.4">3</text>
<text x="332.7" y="153.4">4</text>
<text x="340.5" y="153.3">R8</text>
<text x="348" y="153.3">1k</text>
<text x="368.3" y="154.5">GND</text>
<text x="356.6" y="158.3">LED</text>
<text x="357.1" y="160.9">D2</text>
<text x="323.4" y="164.7">74HCT04</text>
<text x="325.7" y="162.4">U1F</text>
<text x="309.9" y="169.6">RX_A</text>
<text x="320.6" y="169.9">13</text>
<text x="332.1" y="169.9">12</text>
<text x="339.9" y="169.8">R18</text>
<text x="348" y="169.8">1k</text>
<text x="368.3" y="171">GND</text>
<text x="213.4" y="176">CLK2</text>
<text x="356.6" y="174.9">LED</text>
<text x="357.1" y="177.4">D5</text>
<text x="10.3" y="185.9">D</text>
<text x="71.6" y="181.2">+5V</text>
<text x="75.9" y="183.7">U6</text>
<text x="98.5" y="180.3" transform="rotate(-90 98.5 180.3)">/CS_SIO</text>
<text x="230.9" y="183.6" transform="rotate(-90 230.9 183.6)">1</text>
<text x="257.6" y="183.6" transform="rotate(-90 257.6 183.6)">1</text>
<text x="323.4" y="183.7">74HCT04</text>
<text x="325.7" y="181.5">U1C</text>
<text x="408.2" y="185.9">D</text>
<text x="45.8" y="190">A2</text>
<text x="64.1" y="190.2">1</text>
<text x="66.5" y="191.4">A0</text>
<text x="73.4" y="188" transform="rotate(-90 73.4 188)">16</text>
<text x="75.9" y="186.3">74HCT138</text>
<text x="78.3" y="191.4">~{Y0}</text>
<text x="81.2" y="190.2">15</text>
<text x="85" y="190.4">0x80H</text>
<text x="93.3" y="190.2">1</text>
<text x="98.8" y="188.7" transform="rotate(-90 98.8 188.7)">2</text>
<text x="103.4" y="190.2">3</text>
<text x="106.6" y="190.1">0x84H</text>
<text x="178.3" y="186.3">+5V</text>
<text x="228.2" y="189.8" transform="rotate(-90 228.2 189.8)">JP6</text>
<text x="233" y="187.7">2</text>
<text x="238.8" y="187.4">CLK_CHA</text>
<text x="254.9" y="189.8" transform="rotate(-90 254.9 189.8)">JP8</text>
<text x="259.6" y="187.7">2</text>
<text x="265.4" y="187.4">CLK_CHB</text>
<text x="309.9" y="188.7">TX_B</text>
<text x="321.2" y="189">5</text>
<text x="332.7" y="189">6</text>
<text x="340.5" y="188.8">R9</text>
<text x="348" y="188.8">1k</text>
<text x="368.3" y="190.1">GND</text>
<text x="45.8" y="192.5">A3</text>
<text x="45.8" y="195">A4</text>
<text x="64.1" y="192.8">2</text>
<text x="64.1" y="195.3">3</text>
<text x="66.5" y="193.9">A1</text>
<text x="66.5" y="196.4">A2</text>
<text x="74.5" y="192.3" transform="rotate(-90 74.5 192.3)">VCC</text>
<text x="78.3" y="196.4">~{Y2}</text>
<text x="78.3" y="193.9">~{Y1}</text>
<text x="81.2" y="197.9">12</text>
<text x="81.2" y="195.3">13</text>
<text x="81.2" y="192.8">14</text>
<text x="97.2" y="195.2">JP7</text>
<text x="168.2" y="197.9">1</text>
<text x="180.1" y="193.1" transform="rotate(-90 180.1 193.1)">14</text>
<text x="181.2" y="196.8" transform="rotate(-90 181.2 196.8)">Vcc</text>
<text x="186" y="197.9">8</text>
<text x="187.2" y="195.2">7,3728</text>
<text x="191.7" y="192.7">X1</text>
<text x="195" y="195.2">MHz</text>
<text x="230.9" y="193.7" transform="rotate(-90 230.9 193.7)">3</text>
<text x="257.6" y="193.7" transform="rotate(-90 257.6 193.7)">3</text>
<text x="356.6" y="193.9">LED</text>
<text x="357.1" y="196.4">D3</text>
<text x="45.8" y="202.7">A5</text>
<text x="64.1" y="202.9">4</text>
<text x="78.3" y="201.5">~{Y4}</text>
<text x="78.3" y="199">~{Y3}</text>
<text x="81.2" y="202.9">10</text>
<text x="81.2" y="200.4">11</text>
<text x="170.4" y="199">Tri-State</text>
<text x="181.2" y="202.9" transform="rotate(-90 181.2 202.9)">GND</text>
<text x="181.3" y="199">OUT</text>
<text x="325.7" y="201.5">U1E</text>
<text x="45.8" y="205.2">A6</text>
<text x="45.8" y="207.7">A7</text>
<text x="64.1" y="205.5">5</text>
<text x="64.1" y="208">6</text>
<text x="66.5" y="204.1">~{E0}</text>
<text x="66.5" y="206.6">~{E1}</text>
<text x="66.5" y="209.1">E2</text>
<text x="78.3" y="204.1">~{Y5}</text>
<text x="78.3" y="209.1">~{Y7}</text>
<text x="78.3" y="206.6">~{Y6}</text>
<text x="81.8" y="208">7</text>
<text x="81.8" y="205.5">9</text>
<text x="180.1" y="205.2" transform="rotate(-90 180.1 205.2)">7</text>
<text x="182.9" y="207.9">GND</text>
<text x="309.9" y="209">RX_B</text>
<text x="320.6" y="209.3">11</text>
<text x="323.4" y="204.1">74HCT04</text>
<text x="332.1" y="209.3">10</text>
<text x="339.9" y="209.1">R17</text>
<text x="348" y="209.1">1k</text>
<text x="73.4" y="212.8" transform="rotate(-90 73.4 212.8)">8</text>
<text x="74.5" y="210.3" transform="rotate(-90 74.5 210.3)">GND</text>
<text x="76.2" y="215.5">GND</text>
<text x="356.6" y="214.2">LED</text>
<text x="368.3" y="210.4">GND</text>
<text x="343.8" y="220.6">D6</text>
<text x="357.1" y="216.8">D4</text>
<text x="312.4" y="225.5">/CS_SIO</text>
<text x="343.3" y="223.1">LED</text>
<text x="370.9" y="226.9">+5V</text>
<text x="343.8" y="233.3">D1</text>
<text x="353.1" y="228.2">1k</text>
<text x="359.8" y="228.2">R19</text>
<text x="10.3" y="235.9">E</text>
<text x="331.2" y="239.6">GND</text>
<text x="343.3" y="235.8">LED</text>
<text x="372.1" y="239.6">+5V</text>
<text x="408.3" y="235.9">E</text>
<text x="84.6" y="240.6">+5V</text>
<text x="353.1" y="240.9">1k</text>
<text x="360.4" y="240.9">R6</text>
<text x="86.1" y="247.7" transform="rotate(-90 86.1 247.7)">14</text>
<text x="154.2" y="247.2">+5V</text>
<text x="261" y="251.1">U1A</text>
<text x="87.2" y="253.3" transform="rotate(-90 87.2 253.3)">VCC</text>
<text x="92.7" y="256.1">U1G</text>
<text x="170.2" y="256.9">C4</text>
<text x="258.6" y="253.6">74HCT04</text>
<text x="87.2" y="263.7" transform="rotate(-90 87.2 263.7)">GND</text>
<text x="92.7" y="258.7">74HCT04</text>
<text x="160.9" y="260.3" transform="rotate(-90 160.9 260.3)">100n</text>
<text x="163.4" y="259.2" transform="rotate(-90 163.4 259.2)">C2</text>
<text x="170.2" y="259.4">100u</text>
<text x="182.5" y="260.3" transform="rotate(-90 182.5 260.3)">100n</text>
<text x="184.8" y="259.4" transform="rotate(-90 184.8 259.4)">C7</text>
<text x="192.6" y="260.3" transform="rotate(-90 192.6 260.3)">100n</text>
<text x="195.2" y="259.2" transform="rotate(-90 195.2 259.2)">C6</text>
<text x="202.8" y="260.3" transform="rotate(-90 202.8 260.3)">100n</text>
<text x="205.3" y="259.2" transform="rotate(-90 205.3 259.2)">C8</text>
<text x="213" y="260.3" transform="rotate(-90 213 260.3)">100n</text>
<text x="215.5" y="259.2" transform="rotate(-90 215.5 259.2)">C1</text>
<text x="243.6" y="259.9">GND</text>
<text x="256.5" y="258.8">1</text>
<text x="267.9" y="258.8">2</text>
<text x="86.1" y="267.4" transform="rotate(-90 86.1 267.4)">7</text>
<text x="157.1" y="272.1" transform="rotate(-90 157.1 272.1)">GND</text>
<text x="87.2" y="277.1" transform="rotate(-90 87.2 277.1)">GND</text>
<text x="10.3" y="285.9">F</text>
<text x="35" y="286.9">1</text>
<text x="85" y="286.9">2</text>
<text x="135" y="286.9">3</text>
<text x="185" y="286.9">4</text>
<text x="235" y="286.9">5</text>
<text x="285" y="286.9">6</text>
<text x="335" y="286.9">7</text>
<text x="385" y="286.9">8</text>
<text x="408.3" y="285.9">F</text>
</g>
</svg>
